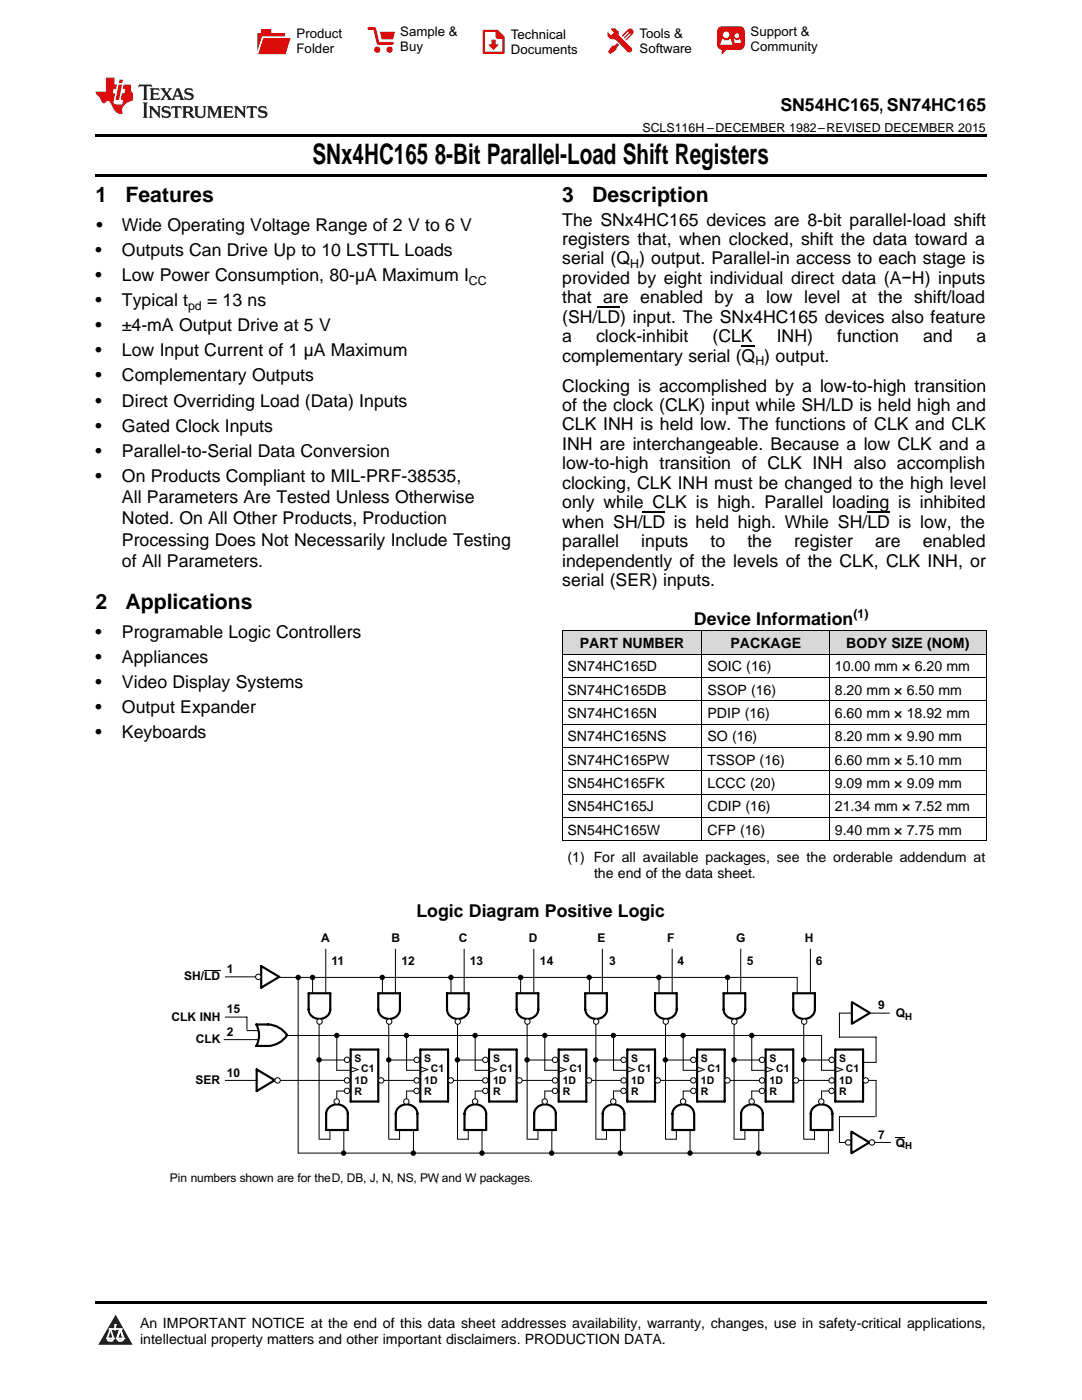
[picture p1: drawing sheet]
<svg xmlns="http://www.w3.org/2000/svg" width="216mm" height="279mm" viewBox="0 0 216 279" stroke-linecap="round" stroke-linejoin="round" font-family="sans-serif">
<g fill="#d8d8d8">
<path d="M112.2 125.9h27.9v4.7h-27.9z"/>
<path d="M140.1 125.9h25.4v4.7h-25.4z"/>
<path d="M165.5 125.9h31.3v4.7h-31.3z"/>
</g>
<path d="M23.1 262.4l3.4 6h-6.9z" fill="#231f20"/>
<path d="M21.4 267.1h1.2l-.3 .5h-.3a.55 .55 0 0 1-.6-.5z" fill-rule="evenodd" fill="#fff"/>
<path d="M21.4 267.1h1.2l-.3 .5h-.3a.55 .55 0 0 1-.6-.5z" fill="none" stroke="#231f20" stroke-width=".34"/>
<path d="M21.4 267.1l1.2 .1-.3 .4h-.5z" fill="none" stroke="#fff" stroke-width=".34"/>
<path d="M23 265.3h.1" fill="none" stroke="#fff" stroke-width=".34"/>
<path d="M23 264.4v.9z" fill="#fff"/>
<path d="M23 264.4v.9z" fill="none" stroke="#fff" stroke-width=".34"/>
<circle cx="23" cy="264.4" r=".17" fill="#fff"/>
<path d="M21.9 265.2h.1" fill="none" stroke="#fff" stroke-width=".34"/>
<path d="M21.9 265.2h2.3z" fill="#fff"/>
<path d="M21.9 265.2h2.3z" fill="none" stroke="#fff" stroke-width=".34"/>
<circle cx="24.2" cy="265.2" r=".17" fill="#fff"/>
<path d="M23.3 267.1h.1" fill="none" stroke="#fff" stroke-width=".34"/>
<path d="M24 265.2l-.7 1.9z" fill="#fff"/>
<path d="M24 265.2l-.7 1.9z" fill="none" stroke="#fff" stroke-width=".34"/>
<path d="M24 265.2l.7 1.9z" fill="#fff"/>
<path d="M24 265.2l.7 1.9z" fill="none" stroke="#fff" stroke-width=".34"/>
<path d="M24.6 267.1h.1" fill="none" stroke="#fff" stroke-width=".34"/>
<circle cx="21.4" cy="267.1" r=".17" fill="#fff"/>
<path d="M22.1 265.2l-.7 1.9z" fill="#fff"/>
<path d="M22.1 265.2l-.7 1.9z" fill="none" stroke="#fff" stroke-width=".34"/>
<path d="M22.1 265.2l.5 1.9z" fill="#fff"/>
<path d="M22.1 265.2l.5 1.9z" fill="none" stroke="#fff" stroke-width=".34"/>
<circle cx="22.6" cy="267.1" r=".17" fill="#fff"/>
<path d="M23.4 267.1h1.3a.65 .65 0 0 1-.7 .5 .65 .65 0 0 1-.6-.5z" fill-rule="evenodd" fill="#fff"/>
<path d="M23.4 267.1h1.3a.65 .65 0 0 1-.7 .5 .65 .65 0 0 1-.6-.5z" fill="none" stroke="#231f20" stroke-width=".34"/>
<path d="M23.4 267.1h1.3l-.4 .5h-.6z" fill="none" stroke="#fff" stroke-width=".34"/>
<path d="M23.3 267.1h.1" fill="none" stroke="#fff" stroke-width=".34"/>
<circle cx="24.7" cy="267.1" r=".17" fill="#fff"/>
<path d="M19 259.7h177.8v.5h-177.8z" fill="#000"/>
<path d="M52.1 192.8l3.6 2.2-3.6 2.1z" fill="none" stroke="#000" stroke-width=".43"/>
<circle cx="51.5" cy="195" r=".54" fill="#fff"/>
<circle cx="51.5" cy="195" r=".54" fill="none" stroke="#000" stroke-width=".2"/>
<path d="M51.2 213.4l3.6 2.2-3.6 2.1z" fill="none" stroke="#000" stroke-width=".43"/>
<circle cx="55.4" cy="215.6" r=".54" fill="#fff"/>
<g fill="none" stroke="#000" stroke-width=".2">
<path d="M55.7 195.1h103.4M62.4 195.1v3.1M70 214l1.5-.5zM70 213l1.5 .5"/>
<circle cx="55.4" cy="215.6" r=".54"/>
</g>
<path d="M53.5 204.5h-2.4a4.4 4.4 0 0 1 0 4.2h2.4M53.5 204.4a4.8 4.8 0 0 1 3.8 2.2M57.3 206.6a4.8 4.8 0 0 1-3.8 2.2M61.6 201.4a2.18 2.18 0 0 0 2.1 2 2.18 2.18 0 0 0 2.2-2M61.6 201.5v-3.3h4.3v3.3" fill="none" stroke="#000" stroke-width=".43"/>
<circle cx="63.8" cy="203.9" r=".54" fill="#fff"/>
<g fill="none" stroke="#000" stroke-width=".2">
<path d="M65 189.4v8.8M56 215.6h14M57.3 206.7h106.6M63.7 204.4v23M63.7 211.6h6.3M67.2 217.7h2.8zM67.2 213.6h2.8"/>
<circle cx="63.8" cy="203.9" r=".54"/>
</g>
<circle cx="62.4" cy="195.1" r=".4" fill="#000"/>
<circle cx="62.4" cy="195.1" r=".4" fill="none" stroke="#000" stroke-width=".29"/>
<path d="M70 209.5h5.5v10.3h-5.5z" fill="none" stroke="#000" stroke-width=".43"/>
<circle cx="69.3" cy="211.5" r=".54" fill="#fff"/>
<circle cx="69.3" cy="211.5" r=".54" fill="none" stroke="#000" stroke-width=".2"/>
<circle cx="69.3" cy="215.6" r=".54" fill="#fff"/>
<circle cx="69.3" cy="215.6" r=".54" fill="none" stroke="#000" stroke-width=".2"/>
<circle cx="69.2" cy="217.7" r=".54" fill="#fff"/>
<g fill="none" stroke="#000" stroke-width=".2">
<path d="M67.2 206.7v6.9M67.2 217.7v2.8"/>
<circle cx="69.2" cy="217.7" r=".54"/>
</g>
<path d="M65.1 222.2v3.3h4.3v-3.3M69.4 222.3a2.18 2.18 0 0 0-2.2-1.9 2.18 2.18 0 0 0-2.1 1.9" fill="none" stroke="#000" stroke-width=".43"/>
<circle cx="67.2" cy="219.8" r=".54" fill="#fff"/>
<g fill="none" stroke="#000" stroke-width=".2">
<path d="M76.6 215.6h6zM76.6 215.6l-.5 .1M59.5 230.1h105.8M65.8 225.5v1.9h-2M68.6 225.5v4.6"/>
<circle cx="67.2" cy="219.8" r=".54"/>
</g>
<g fill="#000">
<circle cx="63.7" cy="211.5" r=".4"/>
<circle cx="67.2" cy="206.7" r=".4"/>
<circle cx="68.6" cy="230.1" r=".4"/>
</g>
<g fill="none" stroke="#000" stroke-width=".29">
<circle cx="63.7" cy="211.5" r=".4"/>
<circle cx="67.2" cy="206.7" r=".4"/>
<circle cx="68.6" cy="230.1" r=".4"/>
</g>
<circle cx="76.1" cy="215.6" r=".54" fill="#fff"/>
<g fill="none" stroke="#000" stroke-width=".2">
<path d="M76.3 195.1v3.1M83.9 214l1.5-.5zM83.9 213l1.5 .5"/>
<circle cx="76.1" cy="215.6" r=".54"/>
</g>
<path d="M75.5 201.4a2.18 2.18 0 0 0 2.1 2 2.18 2.18 0 0 0 2.2-2M75.5 201.5v-3.3h4.3v3.3" fill="none" stroke="#000" stroke-width=".43"/>
<circle cx="77.7" cy="203.9" r=".54" fill="#fff"/>
<g fill="none" stroke="#000" stroke-width=".2">
<path d="M78.9 189.4v8.8M77.6 204.4v23M77.6 211.6h6.3M81.1 217.7h2.8zM81.1 213.6h2.8"/>
<circle cx="77.7" cy="203.9" r=".54"/>
</g>
<circle cx="76.3" cy="195.1" r=".4" fill="#000"/>
<circle cx="76.3" cy="195.1" r=".4" fill="none" stroke="#000" stroke-width=".29"/>
<path d="M83.9 209.5h5.5v10.3h-5.5z" fill="none" stroke="#000" stroke-width=".43"/>
<circle cx="83.1" cy="211.5" r=".54" fill="#fff"/>
<circle cx="83.1" cy="211.5" r=".54" fill="none" stroke="#000" stroke-width=".2"/>
<circle cx="83.1" cy="215.6" r=".54" fill="#fff"/>
<circle cx="83.1" cy="215.6" r=".54" fill="none" stroke="#000" stroke-width=".2"/>
<circle cx="83.1" cy="217.7" r=".54" fill="#fff"/>
<g fill="none" stroke="#000" stroke-width=".2">
<path d="M81.1 206.7v6.9M81.1 217.7v2.8"/>
<circle cx="83.1" cy="217.7" r=".54"/>
</g>
<path d="M79 222.2v3.3h4.3v-3.3M83.3 222.3a2.18 2.18 0 0 0-2.2-1.9 2.18 2.18 0 0 0-2.1 1.9" fill="none" stroke="#000" stroke-width=".43"/>
<circle cx="81.1" cy="219.8" r=".54" fill="#fff"/>
<g fill="none" stroke="#000" stroke-width=".2">
<path d="M79.7 225.5v1.9h-2M82.5 225.5v4.6"/>
<circle cx="81.1" cy="219.8" r=".54"/>
</g>
<g fill="#000">
<circle cx="77.6" cy="211.5" r=".4"/>
<circle cx="81.1" cy="206.7" r=".4"/>
<circle cx="82.5" cy="230.1" r=".4"/>
</g>
<g fill="none" stroke="#000" stroke-width=".29">
<circle cx="77.6" cy="211.5" r=".4"/>
<circle cx="81.1" cy="206.7" r=".4"/>
<circle cx="82.5" cy="230.1" r=".4"/>
</g>
<circle cx="90" cy="215.6" r=".54" fill="#fff"/>
<g fill="none" stroke="#000" stroke-width=".2">
<path d="M90 195.1v3.1M97.6 214l1.5-.5zM97.6 213l1.5 .5"/>
<circle cx="90" cy="215.6" r=".54"/>
</g>
<path d="M89.2 201.4a2.18 2.18 0 0 0 2.2 2 2.18 2.18 0 0 0 2.1-2M89.2 201.5v-3.3h4.3v3.3" fill="none" stroke="#000" stroke-width=".43"/>
<circle cx="91.3" cy="203.9" r=".54" fill="#fff"/>
<g fill="none" stroke="#000" stroke-width=".2">
<path d="M92.6 189.4v8.8M90.5 215.6h7.1M91.3 204.4v23M91.3 211.6h6.3M94.8 217.7h2.8zM94.8 213.6h2.8"/>
<circle cx="91.3" cy="203.9" r=".54"/>
</g>
<circle cx="90" cy="195.1" r=".4" fill="#000"/>
<circle cx="90" cy="195.1" r=".4" fill="none" stroke="#000" stroke-width=".29"/>
<path d="M97.6 209.5h5.5v10.3h-5.5z" fill="none" stroke="#000" stroke-width=".43"/>
<circle cx="96.8" cy="211.5" r=".54" fill="#fff"/>
<circle cx="96.8" cy="211.5" r=".54" fill="none" stroke="#000" stroke-width=".2"/>
<circle cx="96.8" cy="215.6" r=".54" fill="#fff"/>
<circle cx="96.8" cy="215.6" r=".54" fill="none" stroke="#000" stroke-width=".2"/>
<circle cx="96.8" cy="217.7" r=".54" fill="#fff"/>
<g fill="none" stroke="#000" stroke-width=".2">
<path d="M94.8 206.7v6.9M94.8 217.7v2.8"/>
<circle cx="96.8" cy="217.7" r=".54"/>
</g>
<path d="M92.7 222.2v3.3h4.3v-3.3M97 222.3a2.18 2.18 0 0 0-2.2-1.9 2.18 2.18 0 0 0-2.1 1.9" fill="none" stroke="#000" stroke-width=".43"/>
<circle cx="94.8" cy="219.8" r=".54" fill="#fff"/>
<g fill="none" stroke="#000" stroke-width=".2">
<path d="M104.2 215.6h6zM104.2 215.6l-.5 .1M93.4 225.5v1.9h-2M96.2 225.5v4.6"/>
<circle cx="94.8" cy="219.8" r=".54"/>
</g>
<g fill="#000">
<circle cx="91.3" cy="211.5" r=".4"/>
<circle cx="94.8" cy="206.7" r=".4"/>
<circle cx="96.2" cy="230.1" r=".4"/>
</g>
<g fill="none" stroke="#000" stroke-width=".29">
<circle cx="91.3" cy="211.5" r=".4"/>
<circle cx="94.8" cy="206.7" r=".4"/>
<circle cx="96.2" cy="230.1" r=".4"/>
</g>
<circle cx="103.7" cy="215.6" r=".54" fill="#fff"/>
<g fill="none" stroke="#000" stroke-width=".2">
<path d="M103.9 195.1v3.1M111.5 214l1.5-.5zM111.5 213l1.5 .5"/>
<circle cx="103.7" cy="215.6" r=".54"/>
</g>
<path d="M103.1 201.4a2.18 2.18 0 0 0 2.2 2 2.18 2.18 0 0 0 2.1-2M103.1 201.5v-3.3h4.3v3.3" fill="none" stroke="#000" stroke-width=".43"/>
<circle cx="105.2" cy="203.9" r=".54" fill="#fff"/>
<g fill="none" stroke="#000" stroke-width=".2">
<path d="M106.5 189.4v8.8M105.2 204.4v23M105.2 211.6h6.3M108.7 217.7h2.8zM108.7 213.6h2.8"/>
<circle cx="105.2" cy="203.9" r=".54"/>
</g>
<circle cx="103.9" cy="195.1" r=".4" fill="#000"/>
<circle cx="103.9" cy="195.1" r=".4" fill="none" stroke="#000" stroke-width=".29"/>
<path d="M111.5 209.5h5.5v10.3h-5.5z" fill="none" stroke="#000" stroke-width=".43"/>
<circle cx="110.8" cy="211.5" r=".54" fill="#fff"/>
<circle cx="110.8" cy="211.5" r=".54" fill="none" stroke="#000" stroke-width=".2"/>
<circle cx="110.8" cy="215.6" r=".54" fill="#fff"/>
<circle cx="110.8" cy="215.6" r=".54" fill="none" stroke="#000" stroke-width=".2"/>
<circle cx="110.7" cy="217.7" r=".54" fill="#fff"/>
<g fill="none" stroke="#000" stroke-width=".2">
<path d="M108.7 206.7v6.9M108.7 217.7v2.8"/>
<circle cx="110.7" cy="217.7" r=".54"/>
</g>
<path d="M106.6 222.2v3.3h4.3v-3.3M110.9 222.3a2.18 2.18 0 0 0-2.2-1.9 2.18 2.18 0 0 0-2.1 1.9" fill="none" stroke="#000" stroke-width=".43"/>
<circle cx="108.7" cy="219.8" r=".54" fill="#fff"/>
<g fill="none" stroke="#000" stroke-width=".2">
<path d="M117.6 195.1v3.1M125.2 214l1.5-.5zM125.2 213l1.5 .5M107.3 225.5v1.9h-2M110.1 225.5v4.6"/>
<circle cx="108.7" cy="219.8" r=".54"/>
</g>
<g fill="#000">
<circle cx="105.2" cy="211.5" r=".4"/>
<circle cx="108.7" cy="206.7" r=".4"/>
<circle cx="110.1" cy="230.1" r=".4"/>
</g>
<g fill="none" stroke="#000" stroke-width=".29">
<circle cx="105.2" cy="211.5" r=".4"/>
<circle cx="108.7" cy="206.7" r=".4"/>
<circle cx="110.1" cy="230.1" r=".4"/>
</g>
<path d="M116.8 201.5v-3.3h4.3v3.3M116.8 201.4a2.18 2.18 0 0 0 2.2 2 2.18 2.18 0 0 0 2.1-2" fill="none" stroke="#000" stroke-width=".43"/>
<circle cx="119" cy="203.9" r=".54" fill="#fff"/>
<g fill="none" stroke="#000" stroke-width=".2">
<path d="M120.2 189.4v8.8M117.6 215.6h7.6M118.9 204.4v23M118.9 211.6h6.3M122.4 217.7h2.8zM122.4 213.6h2.8"/>
<circle cx="119" cy="203.9" r=".54"/>
</g>
<circle cx="117.6" cy="195.1" r=".4" fill="#000"/>
<circle cx="117.6" cy="195.1" r=".4" fill="none" stroke="#000" stroke-width=".29"/>
<path d="M125.2 209.5h5.5v10.3h-5.5z" fill="none" stroke="#000" stroke-width=".43"/>
<circle cx="124.4" cy="211.5" r=".54" fill="#fff"/>
<circle cx="124.4" cy="211.5" r=".54" fill="none" stroke="#000" stroke-width=".2"/>
<circle cx="124.4" cy="215.6" r=".54" fill="#fff"/>
<circle cx="124.4" cy="215.6" r=".54" fill="none" stroke="#000" stroke-width=".2"/>
<circle cx="124.4" cy="217.7" r=".54" fill="#fff"/>
<g fill="none" stroke="#000" stroke-width=".2">
<path d="M122.4 206.7v6.9M122.4 217.7v2.8"/>
<circle cx="124.4" cy="217.7" r=".54"/>
</g>
<path d="M120.3 222.2v3.3h4.3v-3.3M124.6 222.3a2.18 2.18 0 0 0-2.2-1.9 2.18 2.18 0 0 0-2.1 1.9" fill="none" stroke="#000" stroke-width=".43"/>
<circle cx="122.4" cy="219.8" r=".54" fill="#fff"/>
<g fill="none" stroke="#000" stroke-width=".2">
<path d="M131.8 215.6h6zM131.8 215.6l-.5 .1M121 225.5v1.9h-2M123.8 225.5v4.6"/>
<circle cx="122.4" cy="219.8" r=".54"/>
</g>
<g fill="#000">
<circle cx="118.9" cy="211.5" r=".4"/>
<circle cx="122.4" cy="206.7" r=".4"/>
<circle cx="123.8" cy="230.1" r=".4"/>
</g>
<g fill="none" stroke="#000" stroke-width=".29">
<circle cx="118.9" cy="211.5" r=".4"/>
<circle cx="122.4" cy="206.7" r=".4"/>
<circle cx="123.8" cy="230.1" r=".4"/>
</g>
<circle cx="131.2" cy="215.6" r=".54" fill="#fff"/>
<g fill="none" stroke="#000" stroke-width=".2">
<path d="M131.5 195.1v3.1M139.1 214l1.5-.5zM139.1 213l1.5 .5"/>
<circle cx="131.2" cy="215.6" r=".54"/>
</g>
<path d="M130.7 201.4a2.18 2.18 0 0 0 2.2 2 2.18 2.18 0 0 0 2.1-2M130.7 201.5v-3.3h4.3v3.3" fill="none" stroke="#000" stroke-width=".43"/>
<circle cx="132.8" cy="203.9" r=".54" fill="#fff"/>
<g fill="none" stroke="#000" stroke-width=".2">
<path d="M134.1 189.4v8.8M132.8 204.4v23M132.8 211.6h6.3M136.3 217.7h2.8zM136.3 213.6h2.8"/>
<circle cx="132.8" cy="203.9" r=".54"/>
</g>
<circle cx="131.5" cy="195.1" r=".4" fill="#000"/>
<circle cx="131.5" cy="195.1" r=".4" fill="none" stroke="#000" stroke-width=".29"/>
<path d="M139.1 209.5h5.5v10.3h-5.5z" fill="none" stroke="#000" stroke-width=".43"/>
<circle cx="138.4" cy="211.5" r=".54" fill="#fff"/>
<circle cx="138.4" cy="211.5" r=".54" fill="none" stroke="#000" stroke-width=".2"/>
<circle cx="138.4" cy="215.6" r=".54" fill="#fff"/>
<circle cx="138.4" cy="215.6" r=".54" fill="none" stroke="#000" stroke-width=".2"/>
<circle cx="138.4" cy="217.7" r=".54" fill="#fff"/>
<g fill="none" stroke="#000" stroke-width=".2">
<path d="M136.3 206.7v6.9M136.3 217.7v2.8"/>
<circle cx="138.4" cy="217.7" r=".54"/>
</g>
<path d="M134.2 222.2v3.3h4.3v-3.3M138.5 222.3a2.18 2.18 0 0 0-2.2-1.9 2.18 2.18 0 0 0-2.1 1.9" fill="none" stroke="#000" stroke-width=".43"/>
<circle cx="136.3" cy="219.8" r=".54" fill="#fff"/>
<g fill="none" stroke="#000" stroke-width=".2">
<path d="M135 225.5v1.9h-2.1M137.7 225.5v4.6"/>
<circle cx="136.3" cy="219.8" r=".54"/>
</g>
<g fill="#000">
<circle cx="132.8" cy="211.5" r=".4"/>
<circle cx="136.3" cy="206.7" r=".4"/>
<circle cx="137.7" cy="230.1" r=".4"/>
</g>
<g fill="none" stroke="#000" stroke-width=".29">
<circle cx="132.8" cy="211.5" r=".4"/>
<circle cx="136.3" cy="206.7" r=".4"/>
<circle cx="137.7" cy="230.1" r=".4"/>
</g>
<circle cx="145.1" cy="215.6" r=".54" fill="#fff"/>
<g fill="none" stroke="#000" stroke-width=".2">
<path d="M145.2 195.1v3.1M152.8 214l1.5-.5zM152.8 213l1.5 .5"/>
<circle cx="145.1" cy="215.6" r=".54"/>
</g>
<path d="M144.4 201.4a2.18 2.18 0 0 0 2.1 2 2.18 2.18 0 0 0 2.2-2M144.4 201.5v-3.3h4.3v3.3" fill="none" stroke="#000" stroke-width=".43"/>
<circle cx="146.5" cy="203.9" r=".54" fill="#fff"/>
<g fill="none" stroke="#000" stroke-width=".2">
<path d="M147.8 189.4v8.8M145.7 215.6h7.1M146.5 204.4v23M146.5 211.6h6.3M150 217.7h2.8zM150 213.6h2.8"/>
<circle cx="146.5" cy="203.9" r=".54"/>
</g>
<circle cx="145.2" cy="195.1" r=".4" fill="#000"/>
<circle cx="145.2" cy="195.1" r=".4" fill="none" stroke="#000" stroke-width=".29"/>
<path d="M152.8 209.5h5.5v10.3h-5.5z" fill="none" stroke="#000" stroke-width=".43"/>
<circle cx="152.1" cy="211.5" r=".54" fill="#fff"/>
<circle cx="152.1" cy="211.5" r=".54" fill="none" stroke="#000" stroke-width=".2"/>
<circle cx="152.1" cy="215.6" r=".54" fill="#fff"/>
<circle cx="152.1" cy="215.6" r=".54" fill="none" stroke="#000" stroke-width=".2"/>
<circle cx="152" cy="217.7" r=".54" fill="#fff"/>
<g fill="none" stroke="#000" stroke-width=".2">
<path d="M150 206.7v6.9M150 217.7v2.8"/>
<circle cx="152" cy="217.7" r=".54"/>
</g>
<path d="M147.9 222.2v3.3h4.3v-3.3M152.2 222.3a2.18 2.18 0 0 0-2.2-1.9 2.18 2.18 0 0 0-2.1 1.9" fill="none" stroke="#000" stroke-width=".43"/>
<circle cx="150" cy="219.8" r=".54" fill="#fff"/>
<g fill="none" stroke="#000" stroke-width=".2">
<path d="M159.4 215.6h6zM159.4 215.6l-.5 .1M148.6 225.5v1.9h-2M151.4 225.5v4.6"/>
<circle cx="150" cy="219.8" r=".54"/>
</g>
<g fill="#000">
<circle cx="146.5" cy="211.5" r=".4"/>
<circle cx="150" cy="206.7" r=".4"/>
<circle cx="151.4" cy="230.1" r=".4"/>
</g>
<g fill="none" stroke="#000" stroke-width=".29">
<circle cx="146.5" cy="211.5" r=".4"/>
<circle cx="150" cy="206.7" r=".4"/>
<circle cx="151.4" cy="230.1" r=".4"/>
</g>
<circle cx="158.8" cy="215.6" r=".54" fill="#fff"/>
<g fill="none" stroke="#000" stroke-width=".2">
<path d="M159.1 195.1v3.1M166.7 214l1.5-.5zM166.7 213l1.5 .5"/>
<circle cx="158.8" cy="215.6" r=".54"/>
</g>
<path d="M158.3 201.4a2.18 2.18 0 0 0 2.1 2 2.18 2.18 0 0 0 2.2-2M158.3 201.5v-3.3h4.3v3.3" fill="none" stroke="#000" stroke-width=".43"/>
<circle cx="160.5" cy="203.9" r=".54" fill="#fff"/>
<g fill="none" stroke="#000" stroke-width=".2">
<path d="M161.7 189.4v8.8M160.4 204.4v23M160.4 211.6h6.3M163.9 217.7h2.8zM163.9 213.6h2.8"/>
<circle cx="160.5" cy="203.9" r=".54"/>
</g>
<path d="M166.7 209.5h5.5v10.3h-5.5z" fill="none" stroke="#000" stroke-width=".43"/>
<circle cx="166" cy="211.5" r=".54" fill="#fff"/>
<circle cx="166" cy="211.5" r=".54" fill="none" stroke="#000" stroke-width=".2"/>
<circle cx="166" cy="215.6" r=".54" fill="#fff"/>
<circle cx="166" cy="215.6" r=".54" fill="none" stroke="#000" stroke-width=".2"/>
<circle cx="165.9" cy="217.7" r=".54" fill="#fff"/>
<g fill="none" stroke="#000" stroke-width=".2">
<path d="M163.9 206.7v6.9M163.9 217.7v2.8"/>
<circle cx="165.9" cy="217.7" r=".54"/>
</g>
<path d="M161.8 222.2v3.3h4.3v-3.3M166.1 222.3a2.18 2.18 0 0 0-2.2-1.9 2.18 2.18 0 0 0-2.1 1.9" fill="none" stroke="#000" stroke-width=".43"/>
<circle cx="163.9" cy="219.8" r=".54" fill="#fff"/>
<g fill="none" stroke="#000" stroke-width=".2">
<path d="M162.5 225.5v1.9h-2M165.3 225.5v4.6"/>
<circle cx="163.9" cy="219.8" r=".54"/>
</g>
<circle cx="160.4" cy="211.5" r=".4" fill="#000"/>
<circle cx="160.4" cy="211.5" r=".4" fill="none" stroke="#000" stroke-width=".29"/>
<circle cx="117.5" cy="215.6" r=".54" fill="#fff"/>
<g fill="none" stroke="#000" stroke-width=".2">
<path d="M40.8 193.7h3.2M45 195h6M59.5 195.1v35M44.7 207.5h6.9M45 215.6h6.3M45 203h4.3v2.5M49.3 205.7h2.3M172.2 212h2.6M173.1 215.6h1.7"/>
<circle cx="117.5" cy="215.6" r=".54"/>
</g>
<circle cx="59.5" cy="195.1" r=".4" fill="#000"/>
<circle cx="59.5" cy="195.1" r=".4" fill="none" stroke="#000" stroke-width=".29"/>
<path d="M178.7 226.9h1.9v.1h-1.9z" fill="#000"/>
<circle cx="172.8" cy="215.6" r=".54" fill="#fff"/>
<g fill="none" stroke="#000" stroke-width=".2">
<path d="M174.8 215.6v7.3M177.5 202.2h-10v4.8h7.3v5M174.6 222.9h-7.1v5.1"/>
<circle cx="172.8" cy="215.6" r=".54"/>
</g>
<path d="M170 200l3.6 2.2-3.6 2.1z" fill="#fff"/>
<path d="M170 200l3.6 2.2-3.6 2.1z" fill="none" stroke="#000" stroke-width=".43"/>
<path d="M167.5 228h10.2" fill="none" stroke="#000" stroke-width=".2"/>
<path d="M169.9 225.8l3.6 2.2-3.6 2.2z" fill="#fff"/>
<path d="M169.9 225.8l3.6 2.2-3.6 2.2z" fill="none" stroke="#000" stroke-width=".43"/>
<circle cx="169.2" cy="228" r=".54" fill="#fff"/>
<circle cx="169.2" cy="228" r=".54" fill="none" stroke="#000" stroke-width=".2"/>
<circle cx="174" cy="228" r=".54" fill="#fff"/>
<g fill="none" stroke="#000" stroke-width=".2">
<path d="M112.2 139.9h84.6M112.2 135.2h84.6M112.2 130.5h84.6M112.2 125.9h84.6M112.2 125.9v42M140.1 125.9v42M165.5 125.9v42M196.8 125.9v42M112.2 158.5h84.6M112.2 153.8h84.6M112.2 149.2h84.6M112.2 144.5h84.6"/>
<path d="M112.2 167.8h84.6M112.2 163.1h84.6"/>
<circle cx="174" cy="228" r=".54"/>
</g>
<path d="M19 34.8h177.8v.5h-177.8zM19 26.8h177.8v.6h-177.8zM112.2 167.8l.1 .1zM165.4 167.8l.1 .1zM196.7 167.8l.1 .1z" fill="#000"/>
<path d="M27.7 16.9l-.1 .6 .6-.3h.5v.2v2.2l-.2 .4h1l-.2-.4v-2.2v-.2h.5l.6 .3-.2-.6zM29.9 17.6l.2 .4v1.6l-.2 .4h1.9l.1-.6a1.09 1.09 0 0 1-1.3 .1v-.6h.6l.4 .2v-.7l-.2 .2h-.8v-.6l.2-.1a1.01 1.01 0 0 1 1 .3l-.1-.6zM32 17.6l.9 1.2-1 1.2h.9l-.2-.3 .5-.7 .5 .7-.3 .3h1.7l-.2-.3 .1-.4h1l.1 .4-.2 .3h1l-.3-.4-.7-2h-.5l-1 2.2-.8-1.1 .9-1.1h-.9l.2 .2-.4 .7-.4-.7 .2-.2zM35.4 18l.4 1h-.8zM37 17.7a.66 .66 0 0 0-.2 .8 .66 .66 0 0 0 .6 .4l.7 .2 .1 .2a.8 .8 0 0 1-.7 .4 .8 .8 0 0 1-.7-.5l.1 .8 .2-.2a.94 .94 0 0 0 1.1 .1 .94 .94 0 0 0 .4-.9 1.48 1.48 0 0 0-1.3-.6v-.4a1.1 1.1 0 0 1 1.2 .2l-.2-.6-.2 .1-.5-.1zM28.5 20.4l.2 .4v2.3l-.2 .4h1l-.2-.4v-2.3l.2-.4zM29.7 21.2l.2 .4v1.5l-.2 .4h.8l-.3-.4 .1-1.3 1.6 1.8v-2l.2-.4h-.7l.2 .2v1.1l-1.2-1.3zM32.5 21.3a.66 .66 0 0 0-.2 .8 .66 .66 0 0 0 .6 .4l.6 .2 .2 .2a.8 .8 0 0 1-.8 .4 .8 .8 0 0 1-.7-.5l.2 .7 .2-.1a.94 .94 0 0 0 1 .1 .94 .94 0 0 0 .5-1 1.47 1.47 0 0 0-1.3-.6l-.1-.3a1.1 1.1 0 0 1 1.3 .2l-.2-.6-.2 .1-.5-.2zM34.3 21.2l-.2 .6a.64 .64 0 0 1 .8-.3v1.6l-.2 .4h1l-.3-.4 .1-1.6a.66 .66 0 0 1 .8 .3l-.2-.6zM36.3 21.2l.3 .4v1.5l-.3 .4h1l-.2-.2v-.7h.5l.1 .1a.8 .8 0 0 0 1.2 .7l-1-1a.62 .62 0 0 0 .6-.5 .62 .62 0 0 0-.6-.7zM37.1 21.5h.1a.48 .48 0 0 1 .6 0 .48 .48 0 0 1 .1 .6l-.2 .1-.6 .1zM38.7 21.2l.2 .2a2.29 2.29 0 0 0 .4 2 1.05 1.05 0 0 0 1.7-.7v-1.3l.2-.2h-.8l.2 .4v1.1a.61 .61 0 0 1-.6 .6 .61 .61 0 0 1-.6-.6v-1.1l.3-.4zM41.3 21.2l.3 .4v1.5l-.3 .4h.8l-.2-.4v-1.4l.8 1.9 .9-1.9v1.4l-.2 .4h.9l-.2-.4v-1.5l.2-.4h-.8l-.7 1.5-.6-1.5zM44.5 21.2l.2 .4v1.5l-.2 .4h1.9l.2-.6a1.1 1.1 0 0 1-1.4 .2v-.7h.6l.4 .2v-.6l-.2 .1-.8 .1v-.6l.2-.1a1.02 1.02 0 0 1 1.1 .2l-.2-.5zM46.7 21.2l.2 .4v1.5l-.2 .4h.8l-.3-.4 .1-1.3 1.6 1.8v-2l.2-.4h-.7l.2 .2v1.1l-1.2-1.3zM49.3 21.2l-.1 .6a.64 .64 0 0 1 .8-.3v1.6l-.3 .4h1l-.2-.4v-1.6a.66 .66 0 0 1 .8 .3l-.1-.6zM51.7 21.3a.66 .66 0 0 0-.2 .7 .66 .66 0 0 0 .7 .5l.6 .2 .1 .2a.8 .8 0 0 1-.7 .4 .8 .8 0 0 1-.7-.5l.1 .7 .2-.1a.94 .94 0 0 0 1.1 .1 .94 .94 0 0 0 .4-1 1.48 1.48 0 0 0-1.2-.6l-.1-.3a1.1 1.1 0 0 1 1.2 .2l-.2-.6-.1 .1-.6-.2z" fill="#231f20"/>
<path d="M21.1 15.5v2.8h-2v.4l.9 .9a.96 .96 0 0 0 1 1 .59 .59 0 0 1 .5-.4 .59 .59 0 0 1 .5 .3l.4 .8a1.61 1.61 0 0 0 2.1 1.3 1.63 1.63 0 0 1 1.1-2.2l.9-.3v-1.5a1.6 1.6 0 0 1-.4-1.7h-1.4l-.2 .9h.5l-.2 .8h-.5l-.2 1v.3h.5l-.2 .9h-.7a.74 .74 0 0 1-1-.6l.3-1.6h-.5l.2-.8h.5l.1-.9h-.4v-1.4zM23.7 16.9l-.7 3h.8l.6-3zM23.8 15.9l-.1 .7h.7l.2-.7z" fill="#ee1d23"/>
<g fill="#d60000">
<path d="M52.1 5.8h2v.8h2.8v4.2h-5.5v-4.2h.7z" fill-rule="evenodd"/>
<path d="M52.4 7.5h5.6l-1 3.3h-5.6z" fill-rule="evenodd"/>
</g>
<path d="M52.4 7.4h5.7l-.1 .1h-5.5l-1.1 3.3z" fill-rule="evenodd" fill="#fff"/>
<path d="M52.4 7.4h5.7l-.1 .1h-5.5l-1.1 3.3z" fill="none" stroke="#fff" stroke-width=".2"/>
<path d="M73.6 5.7h1.1l.7 2.9h2.9" fill="none" stroke="#d60000" stroke-width=".55"/>
<g fill="#d60000">
<path d="M75.8 6.3h3l-.4 1.6h-2.2z" fill-rule="evenodd"/>
<circle cx="75.3" cy="9.9" r=".62"/>
<circle cx="77.7" cy="9.9" r=".62"/>
</g>
<path d="M96.5 6.2h2.7l1.3 1.2v3.1h-4z" fill="none" stroke="#d60000" stroke-width=".44"/>
<g fill="#d60000">
<path d="M98.1 7.9h.8v1h.5l-.9 1.1-1-1v-.1h.6z" fill-rule="evenodd"/>
<path d="M98.9 6.2h.3l1.3 1.2v.4h-1.3l-.3-.4z" fill-rule="evenodd"/>
<path d="M121.9 5.7h.8l.7 .6 .1 .7 2.5 2.5-.8 .8-2.3-2.3-1.1-.2-.6-.6v-.8l.7 .6 .5-.4v-.2l-.5-.5z" fill-rule="evenodd"/>
<path d="M122.2 9.1h.4l.5-.5 .4 .4-.5 .5v.4l-1.2 .9-.5-.5z" fill-rule="evenodd"/>
<path d="M125.3 5.9a.67 .67 0 0 1 .9 0 .67 .67 0 0 1 0 .9z" fill-rule="evenodd"/>
<path d="M125.3 5.9l.9 .9-1.2 1.2h-.2v-.2l1-.9v-.2h-.2l-.9 1h-.2v-.2l.9-1 .1-.2h-.3l-.9 1h-.2v-.2z" fill-rule="evenodd"/>
<circle cx="125.6" cy="9.9" r=".54"/>
</g>
<path d="M123.3 6.3v.7" fill="none" stroke="#d60000" stroke-width=".2"/>
<g fill="#d60000">
<path d="M143.4 5.5l.6-.2h3.6a.95 .95 0 0 1 1 .9v2.8a.95 .95 0 0 1-1 .9h-3.6a.95 .95 0 0 1-.9-.9v-2.8z" fill-rule="evenodd"/>
<path d="M144 9.9h.9l-.7 .9h-.2z" fill-rule="evenodd"/>
</g>
<g fill="#fff">
<path d="M146.6 8.6h1.3z"/>
<path d="M144.1 7.8h.3l.1 .2h.8l.2-.2h.3l.4 1.1h-2.5z" fill-rule="evenodd"/>
<path d="M146.4 7.8h.3l.1 .2h.5l.2-.2h.2l.2 .8h-1.3z" fill-rule="evenodd"/>
<circle cx="144.9" cy="6.9" r=".65"/>
<circle cx="147" cy="7.1" r=".48"/>
</g>
<path d="M119.2 61.3h4.5M148 69.1h2.7M128.2 102.2h4.5M173.1 102.2h4.5" fill="none" stroke="#000" stroke-width=".25"/>
<g font-size="5.6">
<text x="62.3" y="32.8">SNx4HC165</text>
<text x="86.7" y="32.8">8-Bit Parallel-Load Shift Registers</text>
</g>
<g font-size="4.2">
<text x="19" y="40.4">1</text>
<text x="25" y="40.4">Features</text>
<text x="112.2" y="40.4">3</text>
<text x="118.2" y="40.4">Description</text>
<text x="19" y="121.5">2</text>
<text x="25" y="121.5">Applications</text>
</g>
<g font-size="3.5">
<text x="155.7" y="22.2">SN54HC165, SN74HC165</text>
<text x="19.2" y="46.1">•</text>
<text x="24.3" y="46.1">Wide Operating Voltage Range of 2 V to 6 V</text>
<text x="112.2" y="45">The SNx4HC165 devices are 8-bit parallel-load shift</text>
<text x="19" y="51.1">•</text>
<text x="24.3" y="51.1">Outputs Can Drive Up to 10 LSTTL Loads</text>
<text x="112.2" y="48.9">registers that, when clocked, shift the data toward a</text>
<text x="112.2" y="52.8">serial (Q ) output. Parallel-in access to each stage is</text>
<text x="19" y="56.1">•</text>
<text x="24.3" y="56.1">Low Power Consumption, 80-µA Maximum I</text>
<text x="112.2" y="56.7">provided by eight individual direct data (A−H) inputs</text>
<text x="19" y="61.1">•</text>
<text x="24.3" y="61.1">Typical t</text>
<text x="41.3" y="61.1">= 13 ns</text>
<text x="112.2" y="60.5">that are enabled by a low level at the shift/load</text>
<text x="112.2" y="64.4">(SH/LD) input. The SNx4HC165 devices also feature</text>
<text x="19" y="66.1">•</text>
<text x="19" y="71.1">•</text>
<text x="24.3" y="66.1">±4-mA Output Drive at 5 V</text>
<text x="24.3" y="71.1">Low Input Current of 1 µA Maximum</text>
<text x="112.2" y="68.3">a</text>
<text x="118.9" y="68.3">clock-inhibit</text>
<text x="142.2" y="68.3">(CLK</text>
<text x="155" y="68.3">INH)</text>
<text x="167" y="68.3">function</text>
<text x="184.2" y="68.3">and</text>
<text x="194.9" y="68.3">a</text>
<text x="19" y="76.1">•</text>
<text x="24.3" y="76.1">Complementary Outputs</text>
<text x="112.2" y="72.2">complementary serial (Q ) output.</text>
<text x="19" y="81.1">•</text>
<text x="24.3" y="81.1">Direct Overriding Load (Data) Inputs</text>
<text x="112.2" y="78.1">Clocking is accomplished by a low-to-high transition</text>
<text x="112.2" y="82">of the clock (CLK) input while SH/LD is held high and</text>
<text x="19" y="86.1">•</text>
<text x="24.3" y="86.1">Gated Clock Inputs</text>
<text x="112.2" y="85.9">CLK INH is held low. The functions of CLK and CLK</text>
<text x="112.2" y="89.8">INH are interchangeable. Because a low CLK and a</text>
<text x="19" y="91.2">•</text>
<text x="24.3" y="91.2">Parallel-to-Serial Data Conversion</text>
<text x="112.2" y="93.7">low-to-high transition of CLK INH also accomplish</text>
<text x="19" y="96.2">•</text>
<text x="24.3" y="96.2">On Products Compliant to MIL-PRF-38535,</text>
<text x="24.3" y="100.4">All Parameters Are Tested Unless Otherwise</text>
<text x="112.2" y="97.5">clocking, CLK INH must be changed to the high level</text>
<text x="112.2" y="101.4">only while CLK is high. Parallel loading is inhibited</text>
<text x="24.3" y="104.6">Noted. On All Other Products, Production</text>
<text x="112.2" y="105.3">when SH/LD is held high. While SH/LD is low, the</text>
<text x="24.3" y="108.9">Processing Does Not Necessarily Include Testing</text>
<text x="24.3" y="113.1">of All Parameters.</text>
<text x="112.2" y="109.2">parallel</text>
<text x="112.2" y="113.1">independently of the levels of the CLK, CLK INH, or</text>
<text x="128" y="109.2">inputs</text>
<text x="141.8" y="109.2">to</text>
<text x="149.1" y="109.2">the</text>
<text x="158.4" y="109.2">register</text>
<text x="174.6" y="109.2">are</text>
<text x="184.1" y="109.2">enabled</text>
<text x="112.2" y="116.9">serial (SER) inputs.</text>
<text x="138.5" y="124.7">Device Information</text>
<text x="19" y="127.2">•</text>
<text x="24.3" y="127.2">Programable Logic Controllers</text>
<text x="19" y="132.3">•</text>
<text x="19" y="137.3">•</text>
<text x="24.3" y="132.3">Appliances</text>
<text x="24.3" y="137.3">Video Display Systems</text>
<text x="19" y="142.3">•</text>
<text x="24.3" y="142.3">Output Expander</text>
<text x="19" y="147.3">•</text>
<text x="24.3" y="147.3">Keyboards</text>
<text x="83.1" y="183">Logic Diagram Positive Logic</text>
</g>
<g font-size="2.8">
<text x="115.7" y="129.3">PART NUMBER</text>
<text x="145.8" y="129.3">PACKAGE</text>
<text x="168.9" y="129.3">BODY SIZE (NOM)</text>
<text x="113.2" y="134">SN74HC165D</text>
<text x="141.2" y="134">SOIC (16)</text>
<text x="166.6" y="134">10.00 mm × 6.20 mm</text>
<text x="113.2" y="138.6">SN74HC165DB</text>
<text x="113.2" y="143.3">SN74HC165N</text>
<text x="141.2" y="138.6">SSOP (16)</text>
<text x="141.2" y="143.3">PDIP (16)</text>
<text x="166.6" y="138.6">8.20 mm × 6.50 mm</text>
<text x="166.6" y="143.3">6.60 mm × 18.92 mm</text>
<text x="113.2" y="148">SN74HC165NS</text>
<text x="141.2" y="148">SO (16)</text>
<text x="166.6" y="148">8.20 mm × 9.90 mm</text>
<text x="113.2" y="152.6">SN74HC165PW</text>
<text x="141.2" y="152.6">TSSOP (16)</text>
<text x="166.6" y="152.6">6.60 mm × 5.10 mm</text>
<text x="113.2" y="157.3">SN54HC165FK</text>
<text x="113.2" y="161.9">SN54HC165J</text>
<text x="141.2" y="157.3">LCCC (20)</text>
<text x="141.2" y="161.9">CDIP (16)</text>
<text x="166.6" y="157.3">9.09 mm × 9.09 mm</text>
<text x="166.6" y="161.9">21.34 mm × 7.52 mm</text>
<text x="113.2" y="166.6">SN54HC165W</text>
<text x="141.2" y="166.6">CFP (16)</text>
<text x="166.6" y="166.6">9.40 mm × 7.75 mm</text>
<text x="113.2" y="172.1">(1) For all available packages, see the orderable addendum at</text>
<text x="118.5" y="175.3">the end of the data sheet.</text>
<text x="27.9" y="265">An IMPORTANT NOTICE at the end of this data sheet addresses availability, warranty, changes, use in safety-critical applications,</text>
<text x="27.9" y="268.2">intellectual property matters and other important disclaimers. PRODUCTION DATA.</text>
</g>
<g font-size="2.6">
<text x="59.2" y="7.6">Product</text>
<text x="59.2" y="10.6">Folder</text>
<text x="79.9" y="7.3">Sample &amp;</text>
<text x="79.9" y="10.2">Buy</text>
<text x="101.9" y="7.8">Technical</text>
<text x="101.9" y="10.8">Documents</text>
<text x="127.6" y="7.6">Tools &amp;</text>
<text x="127.6" y="10.6">Software</text>
<text x="149.8" y="7.2">Support &amp;</text>
<text x="149.8" y="10.2">Community</text>
</g>
<g font-size="2.5">
<text x="128.2" y="26.3">SCLS116H –DECEMBER 1982–REVISED DECEMBER 2015</text>
<text x="125.8" y="53.5">H</text>
<text x="93.6" y="56.8">CC</text>
<text x="37.5" y="61.8">pd</text>
<text x="150.7" y="72.9">H</text>
<text x="170.3" y="123.3">(1)</text>
</g>
<g font-size="2.4">
<text x="64.1" y="188.1">A</text>
<text x="78.1" y="188.1">B</text>
<text x="91.5" y="188.1">C</text>
<text x="105.5" y="188.1">D</text>
<text x="119.2" y="188.1">E</text>
<text x="133.1" y="188.1">F</text>
<text x="146.9" y="188.1">G</text>
<text x="160.6" y="188.1">H</text>
<text x="36.7" y="195.6">SH/LD</text>
<text x="45.3" y="194.2">1</text>
<text x="66.1" y="192.5">11</text>
<text x="80.1" y="192.5">12</text>
<text x="93.7" y="192.5">13</text>
<text x="107.7" y="192.5">14</text>
<text x="121.6" y="192.5">3</text>
<text x="135.2" y="192.5">4</text>
<text x="149" y="192.5">5</text>
<text x="162.8" y="192.5">6</text>
<text x="34.2" y="203.8">CLK INH</text>
<text x="45.3" y="202.3">15</text>
<text x="175.2" y="201.4">9</text>
<text x="178.7" y="203">Q</text>
<text x="39" y="208.2">CLK</text>
<text x="45.3" y="206.7">2</text>
<text x="45.3" y="214.9">10</text>
<text x="39" y="216.4">SER</text>
<text x="175.2" y="227.2">7</text>
<text x="178.7" y="228.9">Q</text>
<text x="33.9" y="235.9">Pin numbers shown are for theD, DB, J, N, NS, PW, and W packages.</text>
</g>
<g font-size="2.1">
<text x="70.8" y="211.9">S</text>
<text x="72.1" y="214">C1</text>
<text x="84.7" y="211.9">S</text>
<text x="86" y="214">C1</text>
<text x="98.4" y="211.9">S</text>
<text x="99.7" y="214">C1</text>
<text x="112.3" y="211.9">S</text>
<text x="113.6" y="214">C1</text>
<text x="126" y="211.9">S</text>
<text x="127.3" y="214">C1</text>
<text x="139.9" y="211.9">S</text>
<text x="141.2" y="214">C1</text>
<text x="153.6" y="211.9">S</text>
<text x="154.9" y="214">C1</text>
<text x="167.5" y="211.9">S</text>
<text x="168.8" y="214">C1</text>
<text x="70.8" y="216.3">1D</text>
<text x="70.8" y="218.6">R</text>
<text x="84.7" y="216.3">1D</text>
<text x="84.7" y="218.6">R</text>
<text x="98.4" y="216.3">1D</text>
<text x="98.4" y="218.6">R</text>
<text x="112.3" y="216.3">1D</text>
<text x="112.3" y="218.6">R</text>
<text x="126" y="216.3">1D</text>
<text x="126" y="218.6">R</text>
<text x="139.9" y="216.3">1D</text>
<text x="139.9" y="218.6">R</text>
<text x="153.6" y="216.3">1D</text>
<text x="153.6" y="218.6">R</text>
<text x="167.5" y="216.3">1D</text>
<text x="167.5" y="218.6">R</text>
</g>
<g font-size="2">
<text x="180.6" y="203.5">H</text>
<text x="180.6" y="229.4">H</text>
</g>
</svg>
